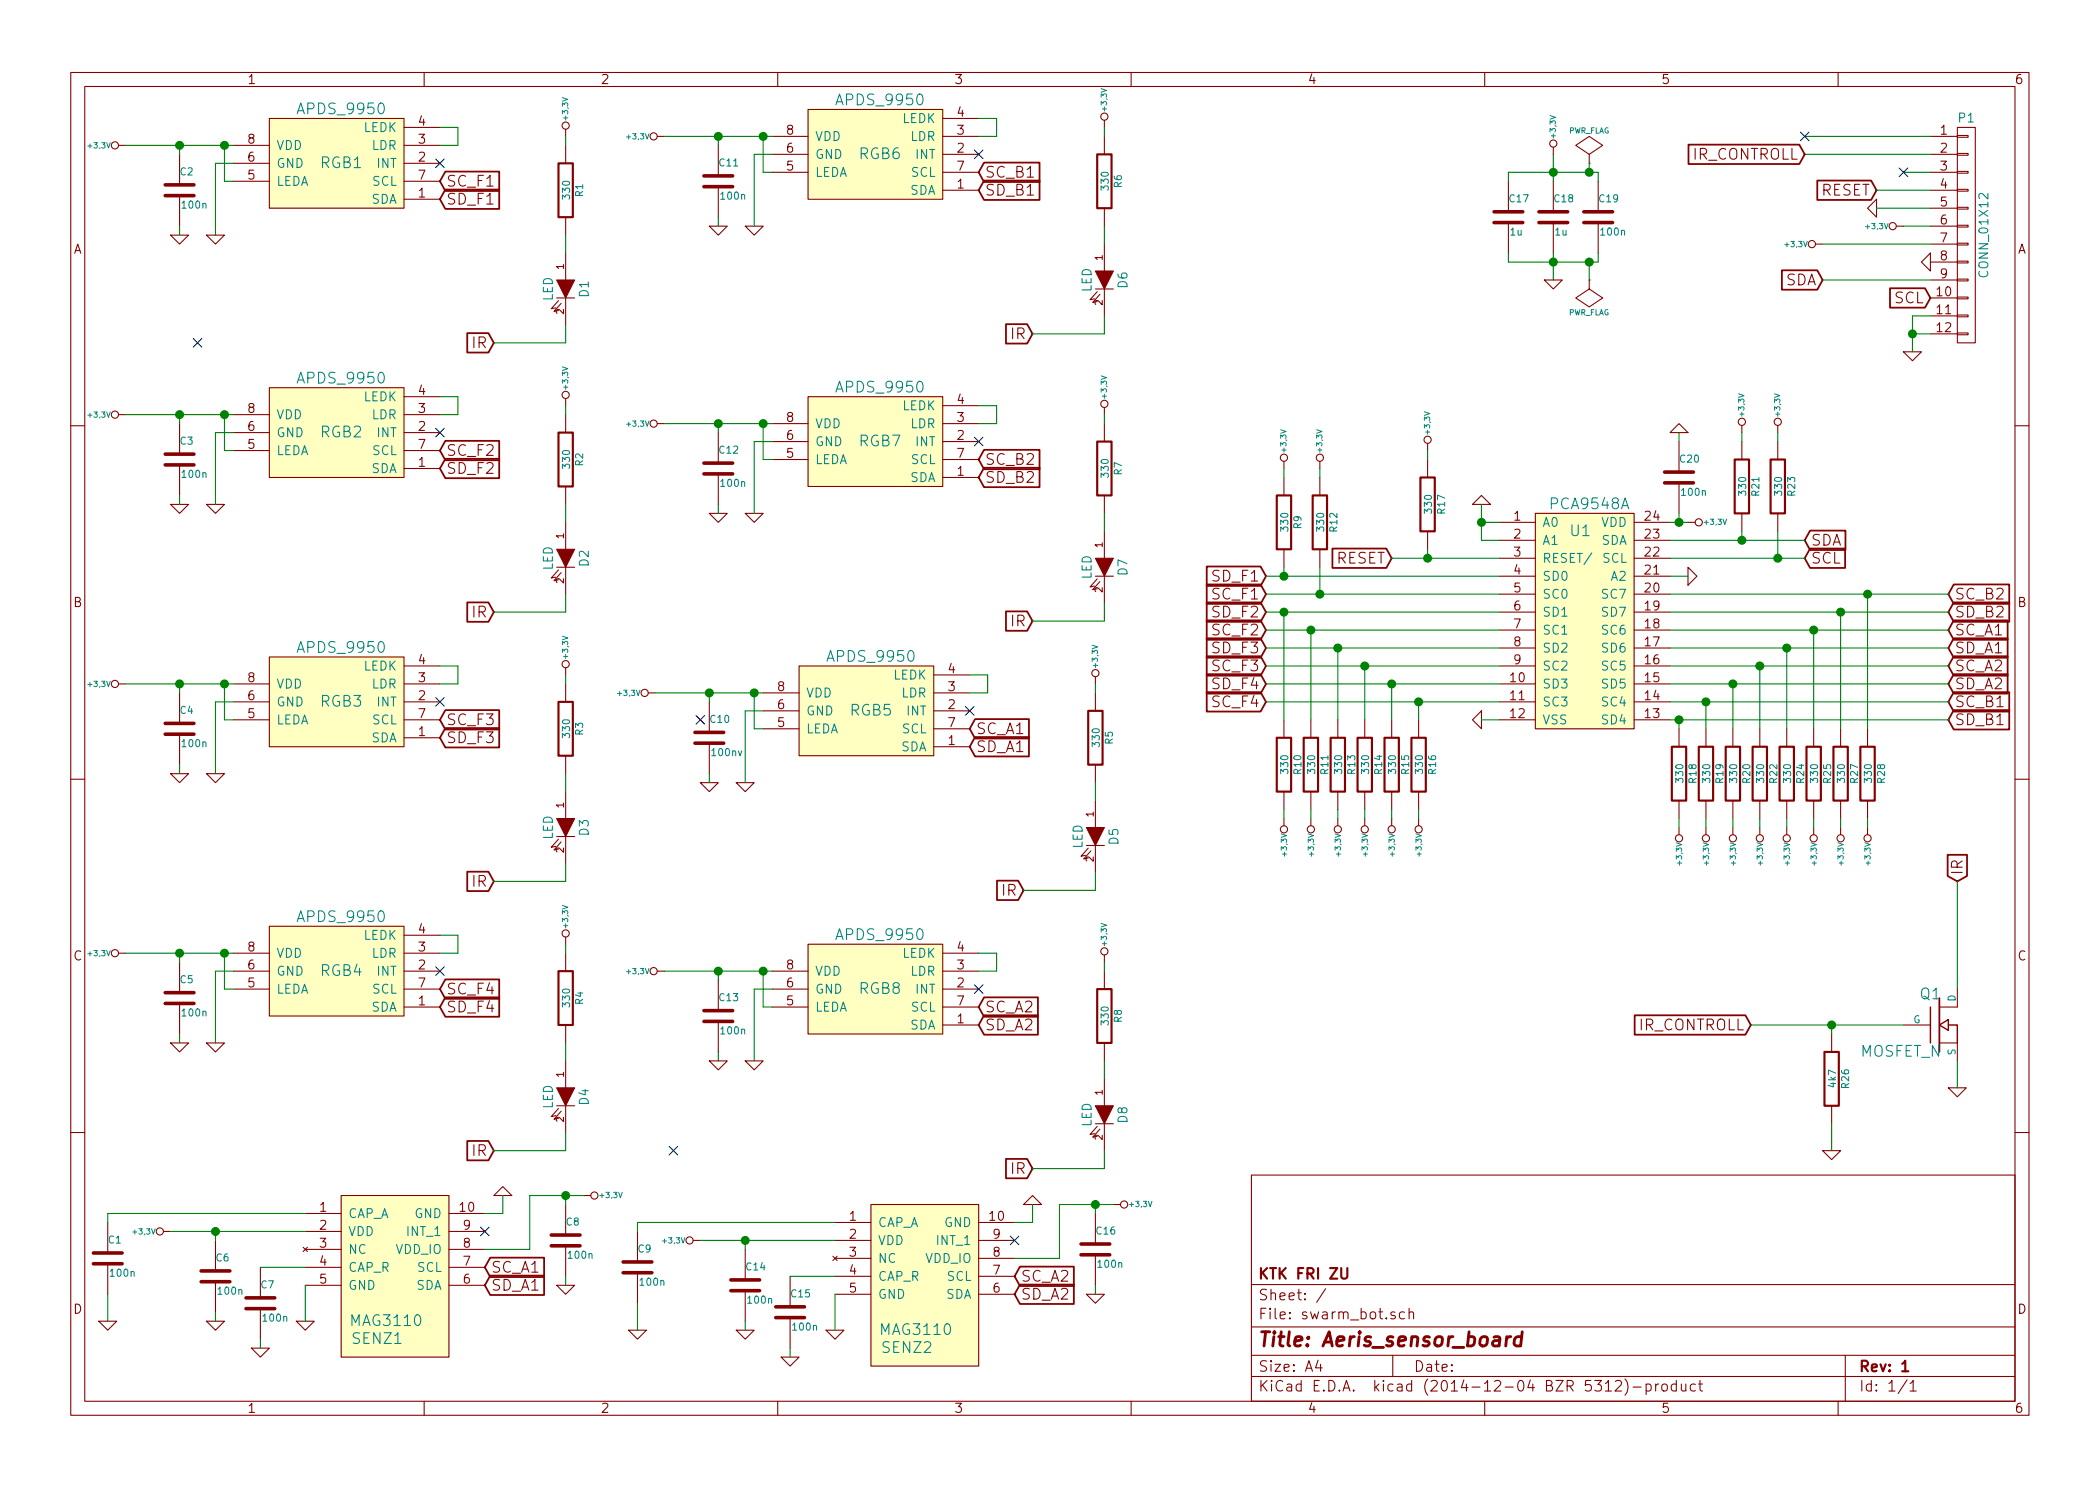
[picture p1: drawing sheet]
<svg xmlns="http://www.w3.org/2000/svg" width="297mm" height="210mm" viewBox="0 0 297 210" stroke-linecap="round" stroke-linejoin="round" font-family="sans-serif">
<g fill="none" stroke="#840000" stroke-width=".15">
<path d="M10 10.3h277v189.9h-277zM12 12.2h273v186.1h-273zM38.1 16.8h19v12.7h-19zM57.1 18h5.1M60 10.3v1.9M80 18.3v1M93 19.3h1M109.2 19.3h5.1M110 10.3v1.9M114.3 15.5h19v12.7h-19zM133.3 19.3h5.1M133.3 16.8h5.1"/>
<path d="M156.2 17v1M156.2 19.3v2.5M160 10.3v1.9M210 10.3v1.9M260 10.3v1.9M273 19.3h3.9M276.9 18h2.5v30.5h-2.5zM276.9 19.2h1.5v.2h-1.5zM16.8 20.6h1M24.1 33.3h2.6l-1.3 1.2zM25.4 21.8v4.4M25.4 27.7v4.3"/>
<path d="M29.2 33.3h2.5l-1.2 1.2zM33 23.1h5.1M33 20.6h5.1M33 25.6h5.1M57.1 28.2h5.1M57.1 23.1h5.1M57.1 20.6h5.1M57.1 25.6h5.1M80 20.6v2.5M80 30.7v2.6M80 35.8v3.8M100.3 32h2.6l-1.3 1.3z"/>
<path d="M101.6 20.6v4.3M101.6 26.4v4.3M105.4 32h2.5l-1.2 1.3zM109.2 21.8h5.1M109.2 24.4h5.1M133.3 21.8h5.1M133.3 24.4h5.1M133.3 26.9h5.1M156.2 29.5v2.5M156.2 34.5v3.8M213.4 25.6v4.4M213.4 31.5v4.3"/>
<path d="M218.4 39.6h2.6l-1.3 1.3zM219.7 20.8v1M219.7 25.6v4.4M219.7 31.5v4.3M224.8 23.1h.1M224.8 21.8l1.9-1.2-1.9-1.3-1.9 1.3 1.9 1.2v1.3M224.8 39.6h.1M224.8 39.6v1.3l1.9 1.3-1.9 1.2-1.9-1.2 1.9-1.3M226.1 25.6v4.4M226.1 31.5v4.3M256.8 34.5h1M264.2 29.5l1.2-1.3v2.5z"/>
<path d="M268.2 32h1M271.8 37.1l1.2-1.3v2.5zM273 21.8h3.9M273 24.4h3.9M273 26.9h3.9M273 29.5h3.9M273 32h3.9M273 34.5h3.9M273 37.1h3.9M273 39.6h3.9M276.9 39.5h1.5v.2h-1.5zM276.9 37h1.5v.2h-1.5z"/>
<path d="M276.9 34.4h1.5v.3h-1.5zM276.9 31.9h1.5v.2h-1.5zM276.9 29.3h1.5v.3h-1.5zM276.9 26.8h1.5v.2h-1.5zM276.9 24.3h1.5v.2h-1.5zM276.9 21.7h1.5v.3h-1.5zM16.8 58.7h1M25.4 59.9v4.4M33 58.7h5.1M38.1 54.9h19v12.7h-19zM57.1 58.7h5.1M57.1 56.1h5.1"/>
<path d="M78.7 42.2h2.6M79 42.5l-1 1.2 .6-.1M79.4 42.9l-1 1.2 .6-.2M80 56.4v1M80 42.2v3.8M80 58.7v2.5M93 59.9h1M109.2 59.9h5.1M114.3 56.1h19v12.7h-19zM133.3 59.9h5.1M133.3 57.4h5.1M154.9 40.9h2.6"/>
<path d="M155.2 41.3l-1 1.1 .6-.1M155.6 41.7l-1 1.1 .6-.1M156.2 57.7v1M156.2 40.9v3.8M156.2 59.9v2.6M269.2 49.8h2.6l-1.3 1.2zM273 42.2h3.9M273 44.7h3.9M273 47.2h3.9M276.9 47.1h1.5v.3h-1.5zM276.9 44.6h1.5v.2h-1.5zM276.9 42h1.5v.3h-1.5z"/>
<path d="M10 60.2h2M24.1 71.4h2.6l-1.3 1.2zM25.4 65.8v4.3M29.2 71.4h2.5l-1.2 1.2zM33 61.2h5.1M33 63.7h5.1M57.1 66.3h5.1M57.1 61.2h5.1M57.1 63.7h5.1M80 68.8v2.6M80 73.9v3.8M100.3 72.6h2.6l-1.3 1.3z"/>
<path d="M101.6 61.2v4.3M101.6 67.1v4.3M105.4 72.6h2.5l-1.2 1.3zM109.2 62.5h5.1M109.2 65h5.1M133.3 67.6h5.1M133.3 62.5h5.1M133.3 65h5.1M156.2 70.1v2.5M156.2 75.2v3.8M181.6 65.3v1M181.6 67.6v2.5"/>
<path d="M181.6 77.7v2.6M186.7 65.3v1M186.7 67.6v2.5M186.7 77.7v2.6M201.9 62.7v1M201.9 65v2.6M201.9 75.2v2.5M208.3 71.4l1.2-1.3 1.3 1.3zM212.1 73.9h5.1M212.1 76.4h5.1M212.1 79h5.1M217.2 72.6h13.9v30.5h-13.9z"/>
<path d="M231.1 73.9h5.1M231.1 76.4h5.1M231.1 79h5.1M236.2 61.2l1.3-1.3 1.3 1.3zM237.5 62.5v4.3M237.5 68.3v4.3M238.8 73.9h1M246.4 60.2v1M246.4 62.5v2.5M246.4 72.6v2.6M251.5 60.2v1M251.5 62.5v2.5"/>
<path d="M251.5 72.6v2.6M285 60.2h2M16.8 96.8h1M25.4 98v4.4M33 96.8h5.1M33 99.3h5.1M38.1 93h19v12.7h-19zM57.1 94.2h5.1M57.1 96.8h5.1M57.1 99.3h5.1M78.7 80.3h2.6M79 80.6l-1 1.2 .6-.1"/>
<path d="M79.4 81l-1 1.2 .6-.2M80 94.5v1M80 80.3v3.8M80 96.8v2.5M91.7 98h1M100.3 99.3v4.3M107.9 98h5.1M113 94.2h19.1v12.7h-19.1zM132.1 98h5.1M132.1 95.5h5.1M154.9 95.8v1M154.9 81.5h2.6"/>
<path d="M154.9 98v2.6M155.2 81.9l-1 1.2 .6-.2M155.6 82.3l-1 1.1 .6-.1M156.2 81.5v3.8M212.1 81.5h5.1M212.1 84.1h5.1M212.1 86.6h5.1M212.1 89.1h5.1M212.1 91.7h5.1M212.1 94.2h5.1M212.1 96.8h5.1M212.1 99.3h5.1"/>
<path d="M231.1 81.5h5.1M231.1 84.1h5.1M231.1 86.6h5.1M231.1 89.1h5.1M231.1 91.7h5.1M231.1 94.2h5.1M231.1 96.8h5.1M231.1 99.3h5.1M238.8 80.3l1.2 1.2-1.2 1.3zM10 110.3h2M24.1 109.5h2.6l-1.3 1.2zM25.4 103.9v4.3"/>
<path d="M29.2 109.5h2.5l-1.2 1.2zM33 101.8h5.1M57.1 101.8h5.1M57.1 104.4h5.1M78.7 118.4h2.6M79 118.7l-1 1.2 .6-.1M79.4 119.1l-1 1.2 .6-.2M80 106.9v2.6M80 112v3.8M80 118.4v3.8M99.1 110.7h2.5l-1.3 1.3zM100.3 105.2v4.3"/>
<path d="M104.1 110.7h2.6l-1.3 1.3zM107.9 100.6h5.1M107.9 103.1h5.1M132.1 105.7h5.1M132.1 100.6h5.1M132.1 103.1h5.1M153.7 119.6h2.5M154.9 108.2v2.5M154.9 113.3v3.8M154.9 119.6v3.8M181.6 115.8v1M181.6 101.8v2.6"/>
<path d="M181.6 112v2.5M185.4 115.8v1M185.4 101.8v2.6M185.4 112v2.5M189.2 115.8v1M189.2 101.8v2.6M189.2 112v2.5M193 115.8v1M193 101.8v2.6M193 112v2.5M196.8 115.8v1M196.8 101.8v2.6"/>
<path d="M196.8 112v2.5M200.7 115.8v1M200.7 101.8v2.6M200.7 112v2.5M208.3 101.8l1.2-1.2v2.5zM212.1 101.8h5.1M231.1 101.8h5.1M237.5 117.1v1M237.5 103.1v2.6M237.5 113.3v2.5M241.3 117.1v1M241.3 103.1v2.6"/>
<path d="M241.3 113.3v2.5M245.1 117.1v1M245.1 103.1v2.6M245.1 113.3v2.5M248.9 117.1v1M248.9 103.1v2.6M248.9 113.3v2.5M252.7 117.1v1M252.7 103.1v2.6M252.7 113.3v2.5M256.5 117.1v1M256.5 103.1v2.6"/>
<path d="M256.5 113.3v2.5M260.3 117.1v1M260.3 103.1v2.6M260.3 113.3v2.5M264.2 117.1v1M264.2 103.1v2.6M264.2 113.3v2.5M285 110.3h2M16.8 134.9h1M25.4 136.1v4.4M33 137.4h5.1M33 134.9h5.1"/>
<path d="M33 139.9h5.1M38.1 131.1h19v12.7h-19zM57.1 137.4h5.1M57.1 134.9h5.1M57.1 132.3h5.1M57.1 139.9h5.1M80 132.6v1M80 134.9v2.5M93 137.4h1M101.6 138.7v4.3M109.2 137.4h5.1M109.2 139.9h5.1"/>
<path d="M114.3 133.6h19v12.7h-19zM133.3 137.4h5.1M133.3 134.9h5.1M133.3 139.9h5.1M153.9 120l-1 1.2 .6-.2M154.3 120.4l-1 1.1 .6-.1M156.2 135.1v1M156.2 137.4v2.5M276.9 139.9v2.6h-2.6M24.1 147.6h2.6l-1.3 1.2zM25.4 142v4.3M29.2 147.6h2.5l-1.2 1.2z"/>
<path d="M57.1 142.5h5.1M78.7 156.5h2.6M79 156.8l-1 1.2 .6-.1M79.4 157.2l-1 1.2 .6-.2M80 145v2.6M80 150.1v3.8M80 156.5v3.8M100.3 150.1h2.6l-1.3 1.3zM101.6 144.5v4.3M105.4 150.1h2.5l-1.2 1.3zM109.2 142.5h5.1M133.3 142.5h5.1"/>
<path d="M133.3 145h5.1M154.9 159h2.6M155.2 159.4l-1 1.1 .6-.1M155.6 159.8l-1 1.1 .6-.1M156.2 147.6v2.5M156.2 152.6v3.9M156.2 159v3.8M259.1 146.3v2.5M259.1 156.5v2.5M269.2 145h3.8M274.3 147.6h2.6v2.5M275.6 153.9h2.5l-1.2 1.3z"/>
<path d="M10 160.2h2M15.2 173v4.3M15.2 178.8v4.3M23.1 174.2h1M30.5 175.5v4.3M36.8 179.3v4.3M42.9 176.5l.6 .6M43.2 171.7h5.1M43.2 174.2h5.1M43.2 176.8h5.1M43.2 179.3h5.1M43.5 176.5l-.6 .6"/>
<path d="M48.3 169.2h15.2v22.8h-15.2zM63.5 171.7h5.1M63.5 174.2h5.1M63.5 176.8h5.1M63.5 179.3h5.1M69.8 169.2l1.3-1.3 1.3 1.3zM80 170.4v4.3M80 176.3v4.3M82.5 169.2h1.1M90.2 174.2v4.4M98 175.5h1.1M105.4 176.8v4.3"/>
<path d="M117.8 177.7l.6 .7M118.1 173h5.1M118.1 175.5h5.1M118.1 178h5.1M118.4 177.7l-.6 .7M123.2 170.4h15.2v22.9h-15.2zM138.4 173h5.1M138.4 175.5h5.1M138.4 178h5.1M144.8 170.4l1.2-1.2 1.3 1.2zM154.9 171.7v4.3M154.9 177.5v4.4"/>
<path d="M157.5 170.4h1M177 166.3h108v32h-108zM257.8 162.8h2.5l-1.2 1.3zM285 160.2h2M14 186.9h2.5l-1.3 1.3zM29.2 186.9h2.5l-1.2 1.3zM30.5 181.4v4.3M35.6 190.7h2.5l-1.3 1.3zM36.8 185.2v4.3M41.9 186.9h2.5l-1.2 1.3zM43.2 181.9h5.1M60 198.3v1.9"/>
<path d="M63.5 181.9h5.1M78.7 181.9h2.6l-1.3 1.2zM88.9 188.2h2.5l-1.2 1.3zM90.2 180.1v4.3M104.1 188.2h2.6l-1.3 1.3zM105.4 182.6v4.3M110 198.3v1.9M110.5 192h2.5l-1.2 1.3zM111.8 180.6v4.3M111.8 186.4v4.3M116.8 188.2h2.6l-1.3 1.3zM118.1 180.6h5.1"/>
<path d="M118.1 183.1h5.1M138.4 180.6h5.1M138.4 183.1h5.1M153.7 183.1h2.5l-1.3 1.3zM160 198.3v1.9M177 194.8h108M177 191.8h108M177 187.8h108M177 181.8h108M186.4 192.5l-.3 1h.9M186.8 193v1M187.5 182.3l-1.3 2"/>
<path d="M197 191.8v3M197.3 185.7a.37 .37 0 0 0-.6 .1v.1a.54 .54 0 0 0 .6 .3l.1 .1-.1 .2-.1 .1-.5-.1M198.7 185.7l-.5-.1-.3 .3 .1 .6 .2 .1 .5-.1M199.3 185.7a.38 .38 0 0 1 .6 .1v.8M199.3 185.1v1.5M210 198.3v1.9M227.1 195.8l.4-.5v1.5M227.1 196.8h.8M228.5 195.5l.2-.2 .5 .1a.37 .37 0 0 1 .1 .6l-.9 .8h1M229.8 195.1a1.71 1.71 0 0 1 0 2.3M231 196.3h1.1M232.8 195.9a.48 .48 0 0 1 .7 .1l.1 .1-.1 .6a.48 .48 0 0 1-.7 0"/>
<path d="M232.8 195.8v1.5M234.2 195.8v1M234.6 195.8l-.3 .1-.1 .2M235.1 196a.41 .41 0 0 1 .7 .1v.4a.41 .41 0 0 1-.4 .3 .41 .41 0 0 1-.3-.3zM237.1 195.9l-.4-.1-.3 .3 .1 .6 .2 .1 .4-.1M237.1 195.3v1.5M237.8 195.8l.1 .9a.4 .4 0 0 0 .6 0M238.5 195.8v1M239.8 195.9l-.4-.1-.3 .3 .1 .6 .2 .1 .4-.1M240.3 195.8h.5M240.5 195.3v1.3l.2 .2h.1M260 198.3v1.9"/>
<path d="M261 191.8v6.5M269.7 195.2l-1.2 2M270.2 195.8l.4-.5v1.5M270.2 196.8h.8"/>
<circle cx="80" cy="17.8" r=".51"/>
<circle cx="92.5" cy="19.3" r=".51"/>
<circle cx="156.2" cy="16.5" r=".51"/>
<circle cx="16.3" cy="20.6" r=".51"/>
<circle cx="219.7" cy="20.3" r=".51"/>
<circle cx="256.3" cy="34.5" r=".51"/>
<circle cx="267.7" cy="32" r=".51"/>
<circle cx="16.3" cy="58.7" r=".51"/>
<circle cx="80" cy="55.9" r=".51"/>
<circle cx="92.5" cy="59.9" r=".51"/>
<circle cx="156.2" cy="57.1" r=".51"/>
<circle cx="246.4" cy="59.7" r=".51"/>
<circle cx="251.5" cy="59.7" r=".51"/>
<circle cx="181.6" cy="64.8" r=".51"/>
<circle cx="186.7" cy="64.8" r=".51"/>
<circle cx="201.9" cy="62.2" r=".51"/>
<circle cx="240.3" cy="73.9" r=".51"/>
<circle cx="16.3" cy="96.8" r=".51"/>
<circle cx="80" cy="94" r=".51"/>
<circle cx="91.2" cy="98" r=".51"/>
<circle cx="154.9" cy="95.2" r=".51"/>
<circle cx="181.6" cy="117.3" r=".51"/>
<circle cx="185.4" cy="117.3" r=".51"/>
<circle cx="189.2" cy="117.3" r=".51"/>
<circle cx="193" cy="117.3" r=".51"/>
<circle cx="196.9" cy="117.3" r=".51"/>
<circle cx="200.7" cy="117.3" r=".51"/>
<circle cx="237.5" cy="118.6" r=".51"/>
<circle cx="241.3" cy="118.6" r=".51"/>
<circle cx="245.1" cy="118.6" r=".51"/>
<circle cx="248.9" cy="118.6" r=".51"/>
<circle cx="252.7" cy="118.6" r=".51"/>
<circle cx="256.5" cy="118.6" r=".51"/>
<circle cx="260.3" cy="118.6" r=".51"/>
<circle cx="264.2" cy="118.6" r=".51"/>
<circle cx="16.3" cy="134.9" r=".51"/>
<circle cx="80" cy="132.1" r=".51"/>
<circle cx="92.5" cy="137.4" r=".51"/>
<circle cx="156.2" cy="134.6" r=".51"/>
<circle cx="22.6" cy="174.2" r=".51"/>
<circle cx="84.1" cy="169.2" r=".51"/>
<circle cx="97.5" cy="175.5" r=".51"/>
<circle cx="159" cy="170.4" r=".51"/>
</g>
<g fill="none" stroke="#840000" stroke-width=".3">
<path d="M79 23.1h2v7.6h-2zM155.2 21.8h2v7.7h-2zM79 61.2h2v7.6h-2zM155.2 62.5h2v7.6h-2zM180.6 70.1h2v7.6h-2zM185.7 70.1h2v7.6h-2zM200.9 67.6h2v7.6h-2zM245.4 65h2v7.6h-2zM250.4 65h2.1v7.6h-2.1zM79 99.3h2v7.6h-2zM153.9 100.6h2.1v7.6h-2.1zM180.6 104.4h2v7.6h-2z"/>
<path d="M184.4 104.4h2v7.6h-2zM188.2 104.4h2v7.6h-2zM192 104.4h2.1v7.6h-2.1zM195.8 104.4h2.1v7.6h-2.1zM199.6 104.4h2.1v7.6h-2.1zM236.5 105.7h2v7.6h-2zM240.3 105.7h2v7.6h-2zM244.1 105.7h2v7.6h-2zM247.9 105.7h2v7.6h-2zM251.7 105.7h2v7.6h-2zM255.5 105.7h2.1v7.6h-2.1zM259.3 105.7h2.1v7.6h-2.1z"/>
<path d="M263.1 105.7h2.1v7.6h-2.1zM79 137.4h2v7.6h-2zM155.2 139.9h2v7.7h-2zM258.1 148.8h2v7.7h-2zM189.7 179.4v1.2l.3 .3h.3l.3-.3v-1.2M269.1 194h.8"/>
</g>
<path d="M215.2 189.2a.7 .7 0 0 0-1 .3l-.1 .6 .1 .2 .3 .1 .6-.1M215.3 188.4l-.2 2" fill="none" stroke="#840000" stroke-width=".41"/>
<g fill="#ffffc2" stroke="#ffffc2" stroke-width=".25">
<path d="M38.1 16.8h19v12.7h-19z"/>
<path d="M48.3 169.2h15.2v22.8h-15.2z"/>
<path d="M217.2 72.6h13.9v30.5h-13.9z"/>
<path d="M38.1 54.9h19v12.7h-19z"/>
<path d="M38.1 93h19v12.7h-19z"/>
<path d="M38.1 131.1h19v12.7h-19z"/>
<path d="M114.3 133.6h19v12.7h-19z"/>
<path d="M113 94.2h19.1v12.7h-19.1z"/>
<path d="M114.3 56.1h19v12.7h-19z"/>
<path d="M114.3 15.5h19v12.7h-19z"/>
<path d="M123.2 170.4h15.2v22.9h-15.2z"/>
</g>
<path d="M273 142.5v5.1M274.3 145l1.3-.7v1.5zM275.6 145h1.3v2.6" fill="none" stroke="#840000" stroke-width=".2"/>
<g fill="none" stroke="#840000" stroke-width=".25">
<path d="M63 26.8h7.6v2.8h-7.6l-.8-1.4zM63 24.3h7.6v2.7h-7.6l-.8-1.4zM139.2 25.5h7.8v2.8h-7.8l-.8-1.4zM139.2 23h7.8v2.7h-7.8l-.8-1.3zM238.8 20.5h15.7l.8 1.3-.8 1.4h-15.7zM252 38.2h5l.8 1.4-.8 1.4h-5zM257 25.5h7.7l.7 1.4-.7 1.4h-7.7zM66.1 47.1h3l.7 1.4-.7 1.4h-3zM142.3 45.9h3l.7 1.3-.7 1.4h-3zM267.3 40.8h5l.7 1.4-.7 1.3h-5zM63 64.9h7.6v2.8h-7.6l-.8-1.4zM63 62.4h7.6v2.7h-7.6l-.8-1.4z"/>
<path d="M139.2 66.2h7.8v2.7h-7.8l-.8-1.3zM139.2 63.6h7.8v2.8h-7.8l-.8-1.4zM188.5 77.6h7.6l.7 1.4-.7 1.4h-7.6zM256 75.1h5v2.7h-5l-.7-1.4zM256 77.6h5v2.8h-5l-.7-1.4zM66.1 85.2h3l.7 1.4-.7 1.4h-3zM142.3 86.5h3l.7 1.4-.7 1.3h-3zM170.7 80.2h7.6l.8 1.3-.8 1.4h-7.6zM170.7 82.7h7.6l.8 1.4-.8 1.3h-7.6zM170.7 85.2h7.6l.8 1.4-.8 1.4h-7.6zM170.7 87.8h7.6l.8 1.3-.8 1.4h-7.6zM170.7 90.3h7.6l.8 1.4-.8 1.4h-7.6z"/>
<path d="M170.7 92.9h7.6l.8 1.3-.8 1.4h-7.6zM170.7 95.4h7.6l.8 1.4-.8 1.3h-7.6zM170.7 97.9h7.6l.8 1.4-.8 1.4h-7.6zM276.4 95.4h7.6v2.7h-7.6l-.8-1.3zM276.4 92.9h7.6v2.7h-7.6l-.8-1.4zM276.4 87.8h7.6v2.7h-7.6l-.8-1.4zM276.4 90.3h7.6v2.8h-7.6l-.8-1.4zM276.4 82.7h7.8v2.7h-7.8l-.8-1.3zM276.4 85.2h7.8v2.8h-7.8l-.8-1.4zM276.4 97.9h7.8v2.8h-7.8l-.8-1.4zM63 103h7.6v2.8h-7.6l-.8-1.4zM63 100.5h7.6v2.7h-7.6l-.8-1.4z"/>
<path d="M137.9 104.3h7.6v2.7h-7.6l-.7-1.3zM137.9 101.7h7.6v2.8h-7.6l-.7-1.4zM276.4 100.5h7.8v2.7h-7.8l-.8-1.4zM63 138.6h7.6v2.7h-7.6l-.8-1.4zM66.1 123.3h3l.7 1.4-.7 1.4h-3zM141 124.6h3l.8 1.4-.8 1.3h-3zM275.5 120.9h2.7v3l-1.3 .8-1.4-.8zM63 141.1h7.6v2.8h-7.6l-.8-1.4zM139.2 143.7h7.6v2.7h-7.6l-.8-1.4zM139.2 141.1h7.6v2.8h-7.6l-.8-1.4zM231.2 143.7h15.7l.7 1.3-.7 1.4h-15.7zM274.3 141.2v7.6"/>
<path d="M66.1 161.4h3l.7 1.4-.7 1.4h-3zM69.3 177.9h7.7v2.8h-7.7l-.7-1.4zM142.3 164h3l.7 1.3-.7 1.4h-3zM144.3 179.2h7.6v2.8h-7.6l-.8-1.4zM69.3 180.5h7.7v2.7h-7.7l-.7-1.3zM144.3 181.8h7.6v2.7h-7.6l-.8-1.4z"/>
</g>
<g fill="#840000" stroke="#840000" stroke-width=".15">
<path d="M78.7 39.6h2.6l-1.3 2.6z"/>
<path d="M78.7 77.7h2.6l-1.3 2.6z"/>
<path d="M78.7 115.8h2.6l-1.3 2.6z"/>
<path d="M78.7 153.9h2.6l-1.3 2.6z"/>
<path d="M154.9 156.5h2.6l-1.3 2.5z"/>
<path d="M153.7 117.1h2.5l-1.3 2.5z"/>
<path d="M154.9 79h2.6l-1.3 2.5z"/>
<path d="M154.9 38.3h2.6l-1.3 2.6z"/>
</g>
<g fill="none" stroke="#840000" stroke-width=".51">
<path d="M23.4 27.7h4M23.4 26.2h4M99.6 26.4h4M99.6 24.9h4M211.3 31.5h4.1M211.3 30h4.1M217.7 31.5h4M217.7 30h4M224 31.5h4.1M224 30h4.1M23.4 65.8h4M23.4 64.3h4"/>
<path d="M99.6 67.1h4M99.6 65.5h4M235.5 68.3h4M235.5 66.8h4M23.4 103.9h4M23.4 102.4h4M98.3 105.2h4.1M98.3 103.6h4.1M23.4 142h4M23.4 140.5h4M99.6 144.5h4M99.6 143h4"/>
<path d="M13.2 178.8h4.1M13.2 177.3h4.1M28.4 179.8h4.1M78 176.3h4M78 174.7h4M88.1 178.6h4.1M152.9 177.5h4.1M152.9 176h4.1M28.4 181.4h4.1M34.8 185.2h4.1M34.8 183.6h4.1M88.1 180.1h4.1"/>
<path d="M103.4 182.6h4M103.4 181.1h4M109.7 186.4h4.1M109.7 184.9h4.1"/>
</g>
<g fill="none" stroke="#000084" stroke-width=".15">
<path d="M254.7 18.7l1.2 1.2M255.9 18.7l-1.2 1.2M61.6 22.5l1.2 1.2M62.8 22.5l-1.2 1.2M137.8 21.2l1.2 1.2M139 21.2l-1.2 1.2M268.6 23.8l1.2 1.2M269.8 23.8l-1.2 1.2M27.3 47.9l1.2 1.2M28.5 47.9l-1.2 1.2M61.6 60.6l1.2 1.2M62.8 60.6l-1.2 1.2"/>
<path d="M137.8 61.9l1.2 1.2M139 61.9l-1.2 1.2M61.6 98.7l1.2 1.2M62.8 98.7l-1.2 1.2M136.6 100l1.2 1.2M137.8 100l-1.2 1.2M98.5 101.2l1.2 1.3M99.7 101.2l-1.2 1.3M61.6 136.8l1.2 1.2M62.8 136.8l-1.2 1.2M137.8 139.3l1.2 1.3M139 139.3l-1.2 1.3"/>
<path d="M68 173.6l1.2 1.2M69.2 173.6l-1.2 1.2M94.6 162.2l1.3 1.2M95.9 162.2l-1.3 1.2M142.9 174.9l1.2 1.2M144.1 174.9l-1.2 1.2"/>
</g>
<g fill="none" stroke="#008400" stroke-width=".15">
<path d="M62.2 18h2.6v2.6h-2.6M80 19.3v1.3M94 19.3h15.2M101.6 19.3v1.3M107.9 19.3v5.1h1.3M138.4 16.8h2.6v2.5h-2.6M156.2 18v1.3M255.3 19.3h17.7M17.8 20.6h15.2M25.4 20.6v1.2M25.4 32v1.3M31.7 20.6v5h1.3"/>
<path d="M33 23.1h-2.5v10.2M80 33.3v2.5M101.6 30.7v1.3M109.2 21.8h-2.5v10.2M156.2 32v2.5M213.4 25.6v-1.2h12.7v1.2M213.4 35.8v1.3h12.7v-1.3M219.7 21.8v3.8M219.7 35.8v3.8M224.8 23.1v1.3M224.8 37.1v2.5M255.3 21.8h17.7"/>
<path d="M257.8 34.5h15.2M257.8 39.6h15.2M265.4 26.9h7.6M265.4 29.5h7.6M269.2 24.4h3.8M269.2 32h3.8M17.8 58.7h15.2M25.4 58.7v1.2M31.7 58.7v5h1.3M62.2 56.1h2.6v2.6h-2.6M80 46v2.5h-10.2M80 57.4v1.3"/>
<path d="M94 59.9h15.2M101.6 59.9v1.3M107.9 59.9v5.1h1.3M138.4 57.4h2.6v2.5h-2.6M156.2 44.7v2.5h-10.2M156.2 58.7v1.2M270.5 47.2h2.5M273 44.7h-2.5v5.1M25.4 70.1v1.3M33 61.2h-2.5v10.2M80 71.4v2.5M101.6 71.4v1.2"/>
<path d="M109.2 62.5h-2.5v10.1M156.2 72.6v2.6M181.6 66.3v1.3M186.7 66.3v1.3M196.8 79h15.3M201.9 63.7v1.3M201.9 77.7v1.3M209.5 71.4v5h2.6M209.5 73.9h2.6M236.2 76.4h19.1M236.2 79h19.1M236.2 73.9h2.6"/>
<path d="M237.5 61.2v1.3M237.5 72.6v1.3M246.4 61.2v1.3M246.4 75.2v1.2M251.5 61.2v1.3M251.5 75.2v3.8M17.8 96.8h15.2M25.4 96.8v1.2M31.7 96.8v5h1.3M33 99.3h-2.5v10.2M62.2 94.2h2.6v2.6h-2.6M80 84.1v2.5h-10.2"/>
<path d="M80 95.5v1.3M92.7 98h15.2M100.3 98v1.3M106.7 98v5.1h1.2M137.2 95.5h2.5v2.5h-2.5M154.9 96.8v1.2M156.2 85.3v2.6h-10.2M179.1 86.6h33M179.1 96.8h33M179.1 99.3h33M179.1 94.2h33M179.1 81.5h33"/>
<path d="M179.1 84.1h33M179.1 89.1h33M179.1 91.7h33M181.6 80.3v1.2M181.6 86.6v15.2M185.4 89.1v12.7M186.7 80.3v3.8M189.2 91.7v10.1M193 94.2v7.6M196.8 96.8v5M200.7 99.3v2.5M236.2 86.6h39.4"/>
<path d="M236.2 96.8h39.4M236.2 99.3h39.4M236.2 94.2h39.4M236.2 81.5h2.6M236.2 84.1h39.4M236.2 89.1h39.4M236.2 91.7h39.4M241.3 99.3v3.8M245.1 96.8v6.3M248.9 94.2v8.9M252.7 91.7v11.4M256.5 89.1v14"/>
<path d="M260.3 86.6v16.5M264.2 84.1v19M25.4 108.2v1.3M80 109.5v2.5M100.3 109.5v1.2M107.9 100.6h-2.5v10.1M154.9 110.7v2.6M181.6 114.5v1.3M185.4 114.5v1.3M189.2 114.5v1.3M193 114.5v1.3M196.8 114.5v1.3"/>
<path d="M200.7 114.5v1.3M209.5 101.8h2.6M236.2 101.8h39.4M237.5 101.8v1.3M237.5 115.8v1.3M241.3 115.8v1.3M245.1 115.8v1.3M248.9 115.8v1.3M252.7 115.8v1.3M256.5 115.8v1.3M260.3 115.8v1.3M264.2 115.8v1.3"/>
<path d="M17.8 134.9h15.2M25.4 134.9v1.2M31.7 134.9v5h1.3M33 137.4h-2.5v10.2M62.2 132.3h2.6v2.6h-2.6M80 122.2v2.5h-10.2M80 133.6v1.3M94 137.4h15.2M101.6 137.4v1.3M107.9 137.4v5.1h1.3M109.2 139.9h-2.5v10.2M138.4 134.9h2.6v2.5h-2.6"/>
<path d="M154.9 123.4v2.6h-10.1M156.2 136.1v1.3M276.9 124.7v15.2M25.4 146.3v1.3M80 147.6v2.5M101.6 148.8v1.3M156.2 150.1v2.5M247.6 145h21.6M259.1 145v1.3M259.1 159v3.8M276.9 150.1v3.8M24.1 174.2h19.1"/>
<path d="M30.5 174.2v1.3M36.8 179.3h6.4M43.2 171.7h-28v1.3M71.1 169.2v2.5h-2.5M80 160.3v2.5h-10.2M80 169.2v1.2M82.5 169.2h-7.6v7.6h-6.3M99.1 175.5h19M105.4 175.5v1.3M118.1 173h-27.9v1.2M146 170.4v2.6h-2.5M154.9 170.4v1.3"/>
<path d="M156.2 162.8v2.5h-10.2M157.5 170.4h-7.6v7.6h-6.4M15.2 183.1v3.8M30.5 185.7v1.2M36.8 189.5v1.2M43.2 181.9v5M80 180.6v1.3M90.2 184.4v3.8M105.4 186.9v1.3M111.8 180.6h6.3M111.8 190.7v1.3M118.1 183.1v5.1"/>
<path d="M154.9 181.9v1.2"/>
</g>
<g fill="#008400" stroke="#008400" stroke-width=".25">
<circle cx="270.5" cy="47.2" r=".51"/>
<circle cx="259.1" cy="145" r=".51"/>
<circle cx="31.8" cy="20.6" r=".51"/>
<circle cx="25.4" cy="20.6" r=".51"/>
<circle cx="31.8" cy="58.7" r=".51"/>
<circle cx="25.4" cy="58.7" r=".51"/>
<circle cx="31.8" cy="96.8" r=".51"/>
<circle cx="25.4" cy="96.8" r=".51"/>
<circle cx="31.8" cy="134.9" r=".51"/>
<circle cx="25.4" cy="134.9" r=".51"/>
<circle cx="108" cy="137.4" r=".51"/>
<circle cx="106.7" cy="98" r=".51"/>
<circle cx="100.3" cy="98" r=".51"/>
<circle cx="108" cy="59.9" r=".51"/>
<circle cx="101.6" cy="59.9" r=".51"/>
<circle cx="108" cy="19.3" r=".51"/>
<circle cx="101.6" cy="19.3" r=".51"/>
<circle cx="30.5" cy="174.2" r=".51"/>
<circle cx="80" cy="169.2" r=".51"/>
<circle cx="105.4" cy="175.5" r=".51"/>
<circle cx="154.9" cy="170.4" r=".51"/>
<circle cx="246.4" cy="76.4" r=".51"/>
<circle cx="251.5" cy="79" r=".51"/>
<circle cx="237.5" cy="73.9" r=".51"/>
<circle cx="201.9" cy="79" r=".51"/>
<circle cx="209.6" cy="73.9" r=".51"/>
<circle cx="186.7" cy="84.1" r=".51"/>
<circle cx="181.6" cy="81.5" r=".51"/>
<circle cx="181.6" cy="86.6" r=".51"/>
<circle cx="185.4" cy="89.1" r=".51"/>
<circle cx="189.2" cy="91.7" r=".51"/>
<circle cx="193" cy="94.2" r=".51"/>
<circle cx="196.9" cy="96.8" r=".51"/>
<circle cx="200.7" cy="99.3" r=".51"/>
<circle cx="237.5" cy="101.8" r=".51"/>
<circle cx="241.3" cy="99.3" r=".51"/>
<circle cx="245.1" cy="96.8" r=".51"/>
<circle cx="248.9" cy="94.2" r=".51"/>
<circle cx="252.7" cy="91.7" r=".51"/>
<circle cx="256.5" cy="89.1" r=".51"/>
<circle cx="260.3" cy="86.6" r=".51"/>
<circle cx="264.2" cy="84.1" r=".51"/>
<circle cx="219.7" cy="24.4" r=".51"/>
<circle cx="219.7" cy="37.1" r=".51"/>
<circle cx="101.6" cy="137.4" r=".51"/>
<circle cx="224.8" cy="24.4" r=".51"/>
<circle cx="224.8" cy="37.1" r=".51"/>
</g>
<text font-size="2.8" fill="#840000" x="178" y="190.5">Title: Aeris_sensor_board</text>
<g font-size="2.1" fill="#008484">
<text x="42.4" y="16.2">APDS_9950</text>
<text x="118.6" y="14.9">APDS_9950</text>
<text x="45.3" y="23.8">RGB1</text>
<text x="121.5" y="22.5">RGB6</text>
<text x="42.4" y="54.3">APDS_9950</text>
<text x="118.6" y="55.5">APDS_9950</text>
<text x="45.3" y="61.9">RGB2</text>
<text x="121.5" y="63.2">RGB7</text>
<text x="219.4" y="72.1">PCA9548A</text>
<text x="222.2" y="75.9">U1</text>
<text x="42.4" y="92.4">APDS_9950</text>
<text x="117.3" y="93.6">APDS_9950</text>
<text x="45.3" y="100">RGB3</text>
<text x="120.2" y="101.3">RGB5</text>
<text x="42.4" y="130.5">APDS_9950</text>
<text x="118.6" y="133">APDS_9950</text>
<text x="45.3" y="138.1">RGB4</text>
<text x="121.5" y="140.6">RGB8</text>
<text x="271.7" y="141.4">Q1</text>
<text x="263.1" y="149.5">MOSFET_N</text>
<text x="49.8" y="187.6">MAG3110</text>
<text x="49.9" y="190.2">SENZ1</text>
<text x="124.7" y="188.9">MAG3110</text>
<text x="124.9" y="191.4">SENZ2</text>
</g>
<g font-size="2.1" fill="#840000">
<text x="239.3" y="22.6">IR_CONTROLL</text>
<text x="63.1" y="29">SD_F1</text>
<text x="63.1" y="26.4">SC_F1</text>
<text x="139.3" y="27.7">SD_B1</text>
<text x="139.3" y="25.1">SC_B1</text>
<text x="257.4" y="27.7">RESET</text>
<text x="252.4" y="40.4">SDA</text>
<text x="267.9" y="42.9">SCL</text>
<text x="66.8" y="49.3">IR</text>
<text x="143" y="48">IR</text>
<text x="63.1" y="64.5">SC_F2</text>
<text x="139.3" y="65.8">SC_B2</text>
<text x="63.1" y="67.1">SD_F2</text>
<text x="139.3" y="68.3">SD_B2</text>
<text x="256.2" y="77.2">SDA</text>
<text x="171.6" y="82.3">SD_F1</text>
<text x="188.8" y="79.8">RESET</text>
<text x="256.2" y="79.8">SCL</text>
<text x="66.8" y="87.4">IR</text>
<text x="143" y="88.6">IR</text>
<text x="171.6" y="84.8">SC_F1</text>
<text x="171.6" y="87.4">SD_F2</text>
<text x="171.6" y="89.9">SC_F2</text>
<text x="276.5" y="89.9">SC_A1</text>
<text x="276.5" y="84.8">SC_B2</text>
<text x="276.5" y="87.4">SD_B2</text>
<text x="171.6" y="92.5">SD_F3</text>
<text x="171.6" y="95">SC_F3</text>
<text x="276.5" y="95">SC_A2</text>
<text x="276.5" y="92.5">SD_A1</text>
<text x="171.6" y="97.5">SD_F4</text>
<text x="171.6" y="100.1">SC_F4</text>
<text x="276.5" y="97.5">SD_A2</text>
<text x="276.5" y="100.1">SC_B1</text>
<text x="63.1" y="105.2">SD_F3</text>
<text x="63.1" y="102.6">SC_F3</text>
<text x="138.1" y="106.4">SD_A1</text>
<text x="138.1" y="103.9">SC_A1</text>
<text x="276.5" y="102.6">SD_B1</text>
<text x="66.8" y="125.5">IR</text>
<text x="277.6" y="123.8" transform="rotate(-90 277.6 123.8)">IR</text>
<text x="141.7" y="126.7">IR</text>
<text x="63.1" y="143.3">SD_F4</text>
<text x="63.1" y="140.7">SC_F4</text>
<text x="139.3" y="143.3">SC_A2</text>
<text x="139.3" y="145.8">SD_A2</text>
<text x="231.6" y="145.8">IR_CONTROLL</text>
<text x="66.8" y="163.6">IR</text>
<text x="143" y="166.1">IR</text>
<text x="69.5" y="180.1">SC_A1</text>
<text x="69.5" y="182.6">SD_A1</text>
<text x="144.4" y="183.9">SD_A2</text>
<text x="144.4" y="181.4">SC_A2</text>
<text x="178" y="184">Sheet: /</text>
<text x="178" y="181">KTK FRI ZU</text>
<text x="178" y="186.7">File: swarm_bot.sch</text>
<text x="178" y="196.9">KiCad E.D.A. kicad (2014-12-04 BZR 5312)-product</text>
<text x="178" y="194.1">Size: A4</text>
<text x="200" y="194.1">Date:</text>
<text x="263" y="194.1">Rev: 1</text>
<text x="263" y="196.9">Id: 1/1</text>
</g>
<g font-size="1.8" fill="#840000">
<text x="35" y="11.9">1</text>
<text x="85" y="11.9">2</text>
<text x="135" y="11.9">3</text>
<text x="185" y="11.9">4</text>
<text x="235" y="11.9">5</text>
<text x="285" y="11.9">6</text>
<text x="59.2" y="17.8">4</text>
<text x="135.4" y="16.5">4</text>
<text x="35.1" y="22.9">6</text>
<text x="35.1" y="20.3">8</text>
<text x="59.2" y="22.9">2</text>
<text x="59.2" y="20.3">3</text>
<text x="111.3" y="21.6">6</text>
<text x="111.3" y="19">8</text>
<text x="135.4" y="21.6">2</text>
<text x="135.4" y="19">3</text>
<text x="274.5" y="19">1</text>
<text x="274.5" y="21.6">2</text>
<text x="35.1" y="25.4">5</text>
<text x="59.2" y="27.9">1</text>
<text x="59.2" y="25.4">7</text>
<text x="111.3" y="24.1">5</text>
<text x="135.4" y="26.7">1</text>
<text x="135.4" y="24.1">7</text>
<text x="274.5" y="24.1">3</text>
<text x="274.5" y="26.7">4</text>
<text x="274.5" y="29.2">5</text>
<text x="10.4" y="35.9">A</text>
<text x="274.5" y="31.7">6</text>
<text x="274.5" y="34.3">7</text>
<text x="285.4" y="35.9">A</text>
<text x="274" y="41.9">10</text>
<text x="274.5" y="36.8">8</text>
<text x="274.5" y="39.4">9</text>
<text x="274" y="44.4">11</text>
<text x="274" y="47">12</text>
<text x="35.1" y="58.4">8</text>
<text x="59.2" y="58.4">3</text>
<text x="59.2" y="55.9">4</text>
<text x="111.3" y="59.7">8</text>
<text x="135.4" y="59.7">3</text>
<text x="135.4" y="57.1">4</text>
<text x="35.1" y="63.5">5</text>
<text x="35.1" y="61">6</text>
<text x="59.2" y="61">2</text>
<text x="59.2" y="63.5">7</text>
<text x="111.3" y="64.8">5</text>
<text x="111.3" y="62.2">6</text>
<text x="135.4" y="62.2">2</text>
<text x="135.4" y="64.8">7</text>
<text x="59.2" y="66">1</text>
<text x="135.4" y="67.3">1</text>
<text x="214.1" y="73.7">1</text>
<text x="214.1" y="76.2">2</text>
<text x="232.7" y="76.2">23</text>
<text x="232.7" y="73.7">24</text>
<text x="214.1" y="78.7">3</text>
<text x="214.1" y="81.3">4</text>
<text x="214.1" y="83.8">5</text>
<text x="232.7" y="83.8">20</text>
<text x="232.7" y="81.3">21</text>
<text x="232.7" y="78.7">22</text>
<text x="10.4" y="85.9">B</text>
<text x="214.1" y="86.4">6</text>
<text x="214.1" y="88.9">7</text>
<text x="232.7" y="88.9">18</text>
<text x="232.7" y="86.4">19</text>
<text x="285.4" y="85.9">B</text>
<text x="59.2" y="94">4</text>
<text x="134.1" y="95.2">4</text>
<text x="214.1" y="91.4">8</text>
<text x="214.1" y="94">9</text>
<text x="232.7" y="94">16</text>
<text x="232.7" y="91.4">17</text>
<text x="35.1" y="101.6">5</text>
<text x="35.1" y="99.1">6</text>
<text x="35.1" y="96.5">8</text>
<text x="59.2" y="99.1">2</text>
<text x="59.2" y="96.5">3</text>
<text x="59.2" y="101.6">7</text>
<text x="110" y="100.3">6</text>
<text x="110" y="97.8">8</text>
<text x="134.1" y="100.3">2</text>
<text x="134.1" y="97.8">3</text>
<text x="213.7" y="96.5">10</text>
<text x="213.7" y="99.1">11</text>
<text x="213.7" y="101.6">12</text>
<text x="232.7" y="101.6">13</text>
<text x="232.7" y="99.1">14</text>
<text x="232.7" y="96.5">15</text>
<text x="59.2" y="104.1">1</text>
<text x="110" y="102.9">5</text>
<text x="134.1" y="105.4">1</text>
<text x="134.1" y="102.9">7</text>
<text x="10.4" y="135.9">C</text>
<text x="35.1" y="137.2">6</text>
<text x="35.1" y="134.6">8</text>
<text x="59.2" y="137.2">2</text>
<text x="59.2" y="134.6">3</text>
<text x="59.2" y="132.1">4</text>
<text x="111.3" y="137.2">8</text>
<text x="135.4" y="137.2">3</text>
<text x="135.4" y="134.6">4</text>
<text x="285.4" y="135.9">C</text>
<text x="35.1" y="139.7">5</text>
<text x="59.2" y="142.2">1</text>
<text x="59.2" y="139.7">7</text>
<text x="111.3" y="142.2">5</text>
<text x="111.3" y="139.7">6</text>
<text x="135.4" y="139.7">2</text>
<text x="135.4" y="142.2">7</text>
<text x="135.4" y="144.8">1</text>
<text x="45.2" y="171.4">1</text>
<text x="45.2" y="174">2</text>
<text x="65.1" y="171.4">10</text>
<text x="65.6" y="174">9</text>
<text x="120.2" y="172.7">1</text>
<text x="140" y="172.7">10</text>
<text x="45.2" y="176.5">3</text>
<text x="45.2" y="179.1">4</text>
<text x="65.6" y="179.1">7</text>
<text x="65.6" y="176.5">8</text>
<text x="120.2" y="175.3">2</text>
<text x="120.2" y="177.8">3</text>
<text x="140.5" y="177.8">8</text>
<text x="140.5" y="175.3">9</text>
<text x="10.4" y="185.9">D</text>
<text x="45.2" y="181.6">5</text>
<text x="65.6" y="181.6">6</text>
<text x="120.2" y="180.3">4</text>
<text x="120.2" y="182.9">5</text>
<text x="140.5" y="182.9">6</text>
<text x="140.5" y="180.3">7</text>
<text x="285.4" y="185.9">D</text>
<text x="35" y="199.9">1</text>
<text x="85" y="199.9">2</text>
<text x="135" y="199.9">3</text>
<text x="185" y="199.9">4</text>
<text x="235" y="199.9">5</text>
<text x="285" y="199.9">6</text>
</g>
<g font-size="1.8" fill="#008484">
<text x="127.5" y="17.4">LEDK</text>
<text x="277.1" y="17.3">P1</text>
<text x="39.1" y="23.7">GND</text>
<text x="39.1" y="21.2">VDD</text>
<text x="51.3" y="18.7">LEDK</text>
<text x="52.5" y="21.2">LDR</text>
<text x="53.3" y="23.7">INT</text>
<text x="115.3" y="22.5">GND</text>
<text x="115.3" y="19.9">VDD</text>
<text x="128.7" y="19.9">LDR</text>
<text x="129.5" y="22.5">INT</text>
<text x="39.1" y="26.3">LEDA</text>
<text x="52.4" y="28.8">SDA</text>
<text x="52.6" y="26.3">SCL</text>
<text x="115.3" y="25">LEDA</text>
<text x="128.6" y="27.6">SDA</text>
<text x="128.8" y="25">SCL</text>
<text x="154.4" y="41.4" transform="rotate(-90 154.4 41.4)">LED</text>
<text x="159.5" y="40.7" transform="rotate(-90 159.5 40.7)">D6</text>
<text x="281.2" y="38.9" transform="rotate(-90 281.2 38.9)">CONN_01X12</text>
<text x="78.2" y="42.6" transform="rotate(-90 78.2 42.6)">LED</text>
<text x="83.3" y="42" transform="rotate(-90 83.3 42)">D1</text>
<text x="39.1" y="59.3">VDD</text>
<text x="51.3" y="56.8">LEDK</text>
<text x="52.5" y="59.3">LDR</text>
<text x="127.5" y="58">LEDK</text>
<text x="39.1" y="64.4">LEDA</text>
<text x="39.1" y="61.8">GND</text>
<text x="52.6" y="64.4">SCL</text>
<text x="53.3" y="61.8">INT</text>
<text x="115.3" y="65.7">LEDA</text>
<text x="115.3" y="63.1">GND</text>
<text x="115.3" y="60.6">VDD</text>
<text x="128.7" y="60.6">LDR</text>
<text x="128.8" y="65.7">SCL</text>
<text x="129.5" y="63.1">INT</text>
<text x="52.4" y="66.9">SDA</text>
<text x="128.6" y="68.2">SDA</text>
<text x="218.2" y="74.5">A0</text>
<text x="218.2" y="77.1">A1</text>
<text x="226.4" y="77.1">SDA</text>
<text x="226.4" y="74.5">VDD</text>
<text x="78.2" y="80.7" transform="rotate(-90 78.2 80.7)">LED</text>
<text x="83.3" y="80.1" transform="rotate(-90 83.3 80.1)">D2</text>
<text x="154.4" y="82" transform="rotate(-90 154.4 82)">LED</text>
<text x="159.5" y="81.4" transform="rotate(-90 159.5 81.4)">D7</text>
<text x="218.2" y="79.6">RESET/</text>
<text x="218.2" y="82.2">SD0</text>
<text x="226.6" y="79.6">SCL</text>
<text x="227.9" y="82.2">A2</text>
<text x="218.2" y="84.7">SC0</text>
<text x="218.2" y="87.2">SD1</text>
<text x="218.2" y="89.8">SC1</text>
<text x="226.7" y="84.7">SC7</text>
<text x="226.7" y="89.8">SC6</text>
<text x="226.7" y="87.2">SD7</text>
<text x="51.3" y="94.9">LEDK</text>
<text x="218.2" y="92.3">SD2</text>
<text x="218.2" y="94.9">SC2</text>
<text x="226.7" y="94.9">SC5</text>
<text x="226.7" y="92.3">SD6</text>
<text x="39.1" y="99.9">GND</text>
<text x="39.1" y="97.4">VDD</text>
<text x="52.5" y="97.4">LDR</text>
<text x="53.3" y="99.9">INT</text>
<text x="114" y="101.2">GND</text>
<text x="114" y="98.7">VDD</text>
<text x="126.2" y="96.1">LEDK</text>
<text x="127.4" y="98.7">LDR</text>
<text x="128.2" y="101.2">INT</text>
<text x="218.2" y="97.4">SD3</text>
<text x="218.2" y="99.9">SC3</text>
<text x="226.7" y="99.9">SC4</text>
<text x="226.7" y="97.4">SD5</text>
<text x="39.1" y="102.5">LEDA</text>
<text x="52.4" y="105">SDA</text>
<text x="52.6" y="102.5">SCL</text>
<text x="114" y="103.8">LEDA</text>
<text x="127.3" y="106.3">SDA</text>
<text x="127.5" y="103.8">SCL</text>
<text x="218.2" y="102.5">VSS</text>
<text x="226.7" y="102.5">SD4</text>
<text x="78.2" y="118.8" transform="rotate(-90 78.2 118.8)">LED</text>
<text x="83.3" y="118.2" transform="rotate(-90 83.3 118.2)">D3</text>
<text x="158.2" y="119.5" transform="rotate(-90 158.2 119.5)">D5</text>
<text x="153.1" y="120.1" transform="rotate(-90 153.1 120.1)">LED</text>
<text x="39.1" y="135.5">VDD</text>
<text x="51.3" y="133">LEDK</text>
<text x="52.5" y="135.5">LDR</text>
<text x="127.5" y="135.5">LEDK</text>
<text x="39.1" y="140.6">LEDA</text>
<text x="39.1" y="138">GND</text>
<text x="52.4" y="143.1">SDA</text>
<text x="52.6" y="140.6">SCL</text>
<text x="53.3" y="138">INT</text>
<text x="115.3" y="143.1">LEDA</text>
<text x="115.3" y="140.6">GND</text>
<text x="115.3" y="138">VDD</text>
<text x="128.7" y="138">LDR</text>
<text x="128.8" y="143.1">SCL</text>
<text x="129.5" y="140.6">INT</text>
<text x="128.6" y="145.7">SDA</text>
<text x="78.2" y="156.9" transform="rotate(-90 78.2 156.9)">LED</text>
<text x="83.3" y="156.3" transform="rotate(-90 83.3 156.3)">D4</text>
<text x="154.4" y="159.5" transform="rotate(-90 154.4 159.5)">LED</text>
<text x="159.5" y="158.8" transform="rotate(-90 159.5 158.8)">D8</text>
<text x="49.3" y="172.3">CAP_A</text>
<text x="58.5" y="172.3">GND</text>
<text x="124.2" y="173.6">CAP_A</text>
<text x="133.5" y="173.6">GND</text>
<text x="49.3" y="174.9">VDD</text>
<text x="49.3" y="177.4">NC</text>
<text x="49.3" y="180">CAP_R</text>
<text x="55.9" y="177.4">VDD_IO</text>
<text x="57.7" y="174.9">INT_1</text>
<text x="59" y="180">SCL</text>
<text x="124.2" y="176.1">VDD</text>
<text x="124.2" y="178.7">NC</text>
<text x="130.8" y="178.7">VDD_IO</text>
<text x="132.6" y="176.1">INT_1</text>
<text x="49.3" y="182.5">GND</text>
<text x="58.8" y="182.5">SDA</text>
<text x="124.2" y="181.2">CAP_R</text>
<text x="124.2" y="183.8">GND</text>
<text x="133.7" y="183.8">SDA</text>
<text x="133.9" y="181.2">SCL</text>
</g>
<g font-size="1.4" fill="#008484">
<text x="101.8" y="23.5">C11</text>
<text x="25.5" y="24.8">C2</text>
<text x="25.9" y="29.5">100n</text>
<text x="80.6" y="28.1" transform="rotate(-90 80.6 28.1)">330</text>
<text x="82.5" y="27.8" transform="rotate(-90 82.5 27.8)">R1</text>
<text x="102.1" y="28.2">100n</text>
<text x="156.8" y="26.8" transform="rotate(-90 156.8 26.8)">330</text>
<text x="158.7" y="26.5" transform="rotate(-90 158.7 26.5)">R6</text>
<text x="213.5" y="28.6">C17</text>
<text x="219.9" y="28.6">C18</text>
<text x="226.2" y="28.6">C19</text>
<text x="213.6" y="33.3">1u</text>
<text x="220" y="33.3">1u</text>
<text x="226.5" y="33.3">100n</text>
<text x="25.5" y="62.9">C3</text>
<text x="82.5" y="65.9" transform="rotate(-90 82.5 65.9)">R2</text>
<text x="101.8" y="64.2">C12</text>
<text x="237.7" y="65.5">C20</text>
<text x="25.9" y="67.6">100n</text>
<text x="80.6" y="66.2" transform="rotate(-90 80.6 66.2)">330</text>
<text x="102.1" y="68.9">100n</text>
<text x="156.8" y="67.4" transform="rotate(-90 156.8 67.4)">330</text>
<text x="158.7" y="67.2" transform="rotate(-90 158.7 67.2)">R7</text>
<text x="237.9" y="70.1">100n</text>
<text x="247" y="70" transform="rotate(-90 247 70)">330</text>
<text x="248.8" y="70.1" transform="rotate(-90 248.8 70.1)">R21</text>
<text x="252.1" y="70" transform="rotate(-90 252.1 70)">330</text>
<text x="253.9" y="70.1" transform="rotate(-90 253.9 70.1)">R23</text>
<text x="182.2" y="75.1" transform="rotate(-90 182.2 75.1)">330</text>
<text x="184.1" y="74.8" transform="rotate(-90 184.1 74.8)">R9</text>
<text x="187.3" y="75.1" transform="rotate(-90 187.3 75.1)">330</text>
<text x="189.2" y="75.2" transform="rotate(-90 189.2 75.2)">R12</text>
<text x="202.5" y="72.5" transform="rotate(-90 202.5 72.5)">330</text>
<text x="204.4" y="72.7" transform="rotate(-90 204.4 72.7)">R17</text>
<text x="25.5" y="101">C4</text>
<text x="25.9" y="105.7">100n</text>
<text x="80.6" y="104.3" transform="rotate(-90 80.6 104.3)">330</text>
<text x="82.5" y="104" transform="rotate(-90 82.5 104)">R3</text>
<text x="100.5" y="102.3">C10</text>
<text x="100.8" y="107">100nv</text>
<text x="155.5" y="105.5" transform="rotate(-90 155.5 105.5)">330</text>
<text x="157.4" y="105.3" transform="rotate(-90 157.4 105.3)">R5</text>
<text x="182.2" y="109.3" transform="rotate(-90 182.2 109.3)">330</text>
<text x="184.1" y="109.5" transform="rotate(-90 184.1 109.5)">R10</text>
<text x="186" y="109.3" transform="rotate(-90 186 109.3)">330</text>
<text x="187.9" y="109.5" transform="rotate(-90 187.9 109.5)">R11</text>
<text x="189.8" y="109.3" transform="rotate(-90 189.8 109.3)">330</text>
<text x="191.7" y="109.5" transform="rotate(-90 191.7 109.5)">R13</text>
<text x="193.6" y="109.3" transform="rotate(-90 193.6 109.3)">330</text>
<text x="195.5" y="109.5" transform="rotate(-90 195.5 109.5)">R14</text>
<text x="197.5" y="109.3" transform="rotate(-90 197.5 109.3)">330</text>
<text x="199.3" y="109.5" transform="rotate(-90 199.3 109.5)">R15</text>
<text x="201.3" y="109.3" transform="rotate(-90 201.3 109.3)">330</text>
<text x="203.1" y="109.5" transform="rotate(-90 203.1 109.5)">R16</text>
<text x="238.1" y="110.6" transform="rotate(-90 238.1 110.6)">330</text>
<text x="240" y="110.8" transform="rotate(-90 240 110.8)">R18</text>
<text x="241.9" y="110.6" transform="rotate(-90 241.9 110.6)">330</text>
<text x="243.8" y="110.8" transform="rotate(-90 243.8 110.8)">R19</text>
<text x="245.7" y="110.6" transform="rotate(-90 245.7 110.6)">330</text>
<text x="247.6" y="110.8" transform="rotate(-90 247.6 110.8)">R20</text>
<text x="249.5" y="110.6" transform="rotate(-90 249.5 110.6)">330</text>
<text x="251.4" y="110.8" transform="rotate(-90 251.4 110.8)">R22</text>
<text x="253.3" y="110.6" transform="rotate(-90 253.3 110.6)">330</text>
<text x="255.2" y="110.8" transform="rotate(-90 255.2 110.8)">R24</text>
<text x="257.1" y="110.6" transform="rotate(-90 257.1 110.6)">330</text>
<text x="259" y="110.8" transform="rotate(-90 259 110.8)">R25</text>
<text x="261" y="110.6" transform="rotate(-90 261 110.6)">330</text>
<text x="262.8" y="110.8" transform="rotate(-90 262.8 110.8)">R27</text>
<text x="264.8" y="110.6" transform="rotate(-90 264.8 110.6)">330</text>
<text x="266.6" y="110.8" transform="rotate(-90 266.6 110.8)">R28</text>
<text x="25.5" y="139.1">C5</text>
<text x="25.9" y="143.8">100n</text>
<text x="80.6" y="142.4" transform="rotate(-90 80.6 142.4)">330</text>
<text x="82.5" y="142.1" transform="rotate(-90 82.5 142.1)">R4</text>
<text x="101.8" y="141.7">C13</text>
<text x="276.6" y="141.7" transform="rotate(-90 276.6 141.7)">D</text>
<text x="102.1" y="146.3">100n</text>
<text x="156.8" y="144.9" transform="rotate(-90 156.8 144.9)">330</text>
<text x="158.7" y="144.6" transform="rotate(-90 158.7 144.6)">R8</text>
<text x="270.6" y="144.8">G</text>
<text x="276.6" y="149.3" transform="rotate(-90 276.6 149.3)">S</text>
<text x="259.7" y="153.8" transform="rotate(-90 259.7 153.8)">4k7</text>
<text x="261.5" y="153.9" transform="rotate(-90 261.5 153.9)">R26</text>
<text x="80.1" y="173.4">C8</text>
<text x="15.3" y="175.9">C1</text>
<text x="30.6" y="178.5">C6</text>
<text x="80.5" y="178.1">100n</text>
<text x="90.3" y="177.2">C9</text>
<text x="105.6" y="179.8">C14</text>
<text x="155.1" y="174.7">C16</text>
<text x="155.4" y="179.4">100n</text>
<text x="15.7" y="180.6">100n</text>
<text x="30.9" y="183.2">100n</text>
<text x="36.9" y="182.3">C7</text>
<text x="90.6" y="181.9">100n</text>
<text x="105.9" y="184.4">100n</text>
<text x="111.9" y="183.6">C15</text>
<text x="37.3" y="187">100n</text>
<text x="112.2" y="188.3">100n</text>
</g>
<g font-size="1.4" fill="#840000">
<text x="79.8" y="38.1" transform="rotate(-90 79.8 38.1)">1</text>
<text x="156" y="36.8" transform="rotate(-90 156 36.8)">1</text>
<text x="79.8" y="44.4" transform="rotate(-90 79.8 44.4)">2</text>
<text x="156" y="43.2" transform="rotate(-90 156 43.2)">2</text>
<text x="79.8" y="76.2" transform="rotate(-90 79.8 76.2)">1</text>
<text x="156" y="77.5" transform="rotate(-90 156 77.5)">1</text>
<text x="79.8" y="82.5" transform="rotate(-90 79.8 82.5)">2</text>
<text x="156" y="83.8" transform="rotate(-90 156 83.8)">2</text>
<text x="79.8" y="114.3" transform="rotate(-90 79.8 114.3)">1</text>
<text x="154.7" y="115.6" transform="rotate(-90 154.7 115.6)">1</text>
<text x="79.8" y="120.6" transform="rotate(-90 79.8 120.6)">2</text>
<text x="154.7" y="121.9" transform="rotate(-90 154.7 121.9)">2</text>
<text x="79.8" y="152.4" transform="rotate(-90 79.8 152.4)">1</text>
<text x="156" y="154.9" transform="rotate(-90 156 154.9)">1</text>
<text x="79.8" y="158.7" transform="rotate(-90 79.8 158.7)">2</text>
<text x="156" y="161.3" transform="rotate(-90 156 161.3)">2</text>
</g>
<g font-size="1.1" fill="#008484">
<text x="80.3" y="16.9" transform="rotate(-90 80.3 16.9)">+3,3V</text>
<text x="156.5" y="15.6" transform="rotate(-90 156.5 15.6)">+3,3V</text>
<text x="12.5" y="21">+3,3V</text>
<text x="88.7" y="19.7">+3,3V</text>
<text x="220" y="19.4" transform="rotate(-90 220 19.4)">+3,3V</text>
<text x="221.8" y="18.9">PWR_FLAG</text>
<text x="252.6" y="34.9">+3,3V</text>
<text x="264" y="32.4">+3,3V</text>
<text x="221.8" y="44.6">PWR_FLAG</text>
<text x="12.5" y="59.1">+3,3V</text>
<text x="80.3" y="55" transform="rotate(-90 80.3 55)">+3,3V</text>
<text x="156.5" y="56.2" transform="rotate(-90 156.5 56.2)">+3,3V</text>
<text x="246.7" y="58.8" transform="rotate(-90 246.7 58.8)">+3,3V</text>
<text x="251.8" y="58.8" transform="rotate(-90 251.8 58.8)">+3,3V</text>
<text x="88.7" y="60.3">+3,3V</text>
<text x="181.9" y="63.8" transform="rotate(-90 181.9 63.8)">+3,3V</text>
<text x="187" y="63.8" transform="rotate(-90 187 63.8)">+3,3V</text>
<text x="202.3" y="61.3" transform="rotate(-90 202.3 61.3)">+3,3V</text>
<text x="241.2" y="74.2">+3,3V</text>
<text x="80.3" y="93.1" transform="rotate(-90 80.3 93.1)">+3,3V</text>
<text x="155.3" y="94.3" transform="rotate(-90 155.3 94.3)">+3,3V</text>
<text x="12.5" y="97.2">+3,3V</text>
<text x="87.5" y="98.4">+3,3V</text>
<text x="182" y="121" transform="rotate(-90 182 121)">+3,3V</text>
<text x="185.8" y="121" transform="rotate(-90 185.8 121)">+3,3V</text>
<text x="189.6" y="121" transform="rotate(-90 189.6 121)">+3,3V</text>
<text x="193.4" y="121" transform="rotate(-90 193.4 121)">+3,3V</text>
<text x="197.3" y="121" transform="rotate(-90 197.3 121)">+3,3V</text>
<text x="201.1" y="121" transform="rotate(-90 201.1 121)">+3,3V</text>
<text x="237.9" y="122.3" transform="rotate(-90 237.9 122.3)">+3,3V</text>
<text x="241.7" y="122.3" transform="rotate(-90 241.7 122.3)">+3,3V</text>
<text x="245.5" y="122.3" transform="rotate(-90 245.5 122.3)">+3,3V</text>
<text x="249.3" y="122.3" transform="rotate(-90 249.3 122.3)">+3,3V</text>
<text x="253.1" y="122.3" transform="rotate(-90 253.1 122.3)">+3,3V</text>
<text x="256.9" y="122.3" transform="rotate(-90 256.9 122.3)">+3,3V</text>
<text x="260.8" y="122.3" transform="rotate(-90 260.8 122.3)">+3,3V</text>
<text x="264.6" y="122.3" transform="rotate(-90 264.6 122.3)">+3,3V</text>
<text x="80.3" y="131.2" transform="rotate(-90 80.3 131.2)">+3,3V</text>
<text x="12.5" y="135.3">+3,3V</text>
<text x="88.7" y="137.8">+3,3V</text>
<text x="156.5" y="133.7" transform="rotate(-90 156.5 133.7)">+3,3V</text>
<text x="85" y="169.5">+3,3V</text>
<text x="159.9" y="170.8">+3,3V</text>
<text x="18.9" y="174.6">+3,3V</text>
<text x="93.8" y="175.9">+3,3V</text>
</g>
</svg>
